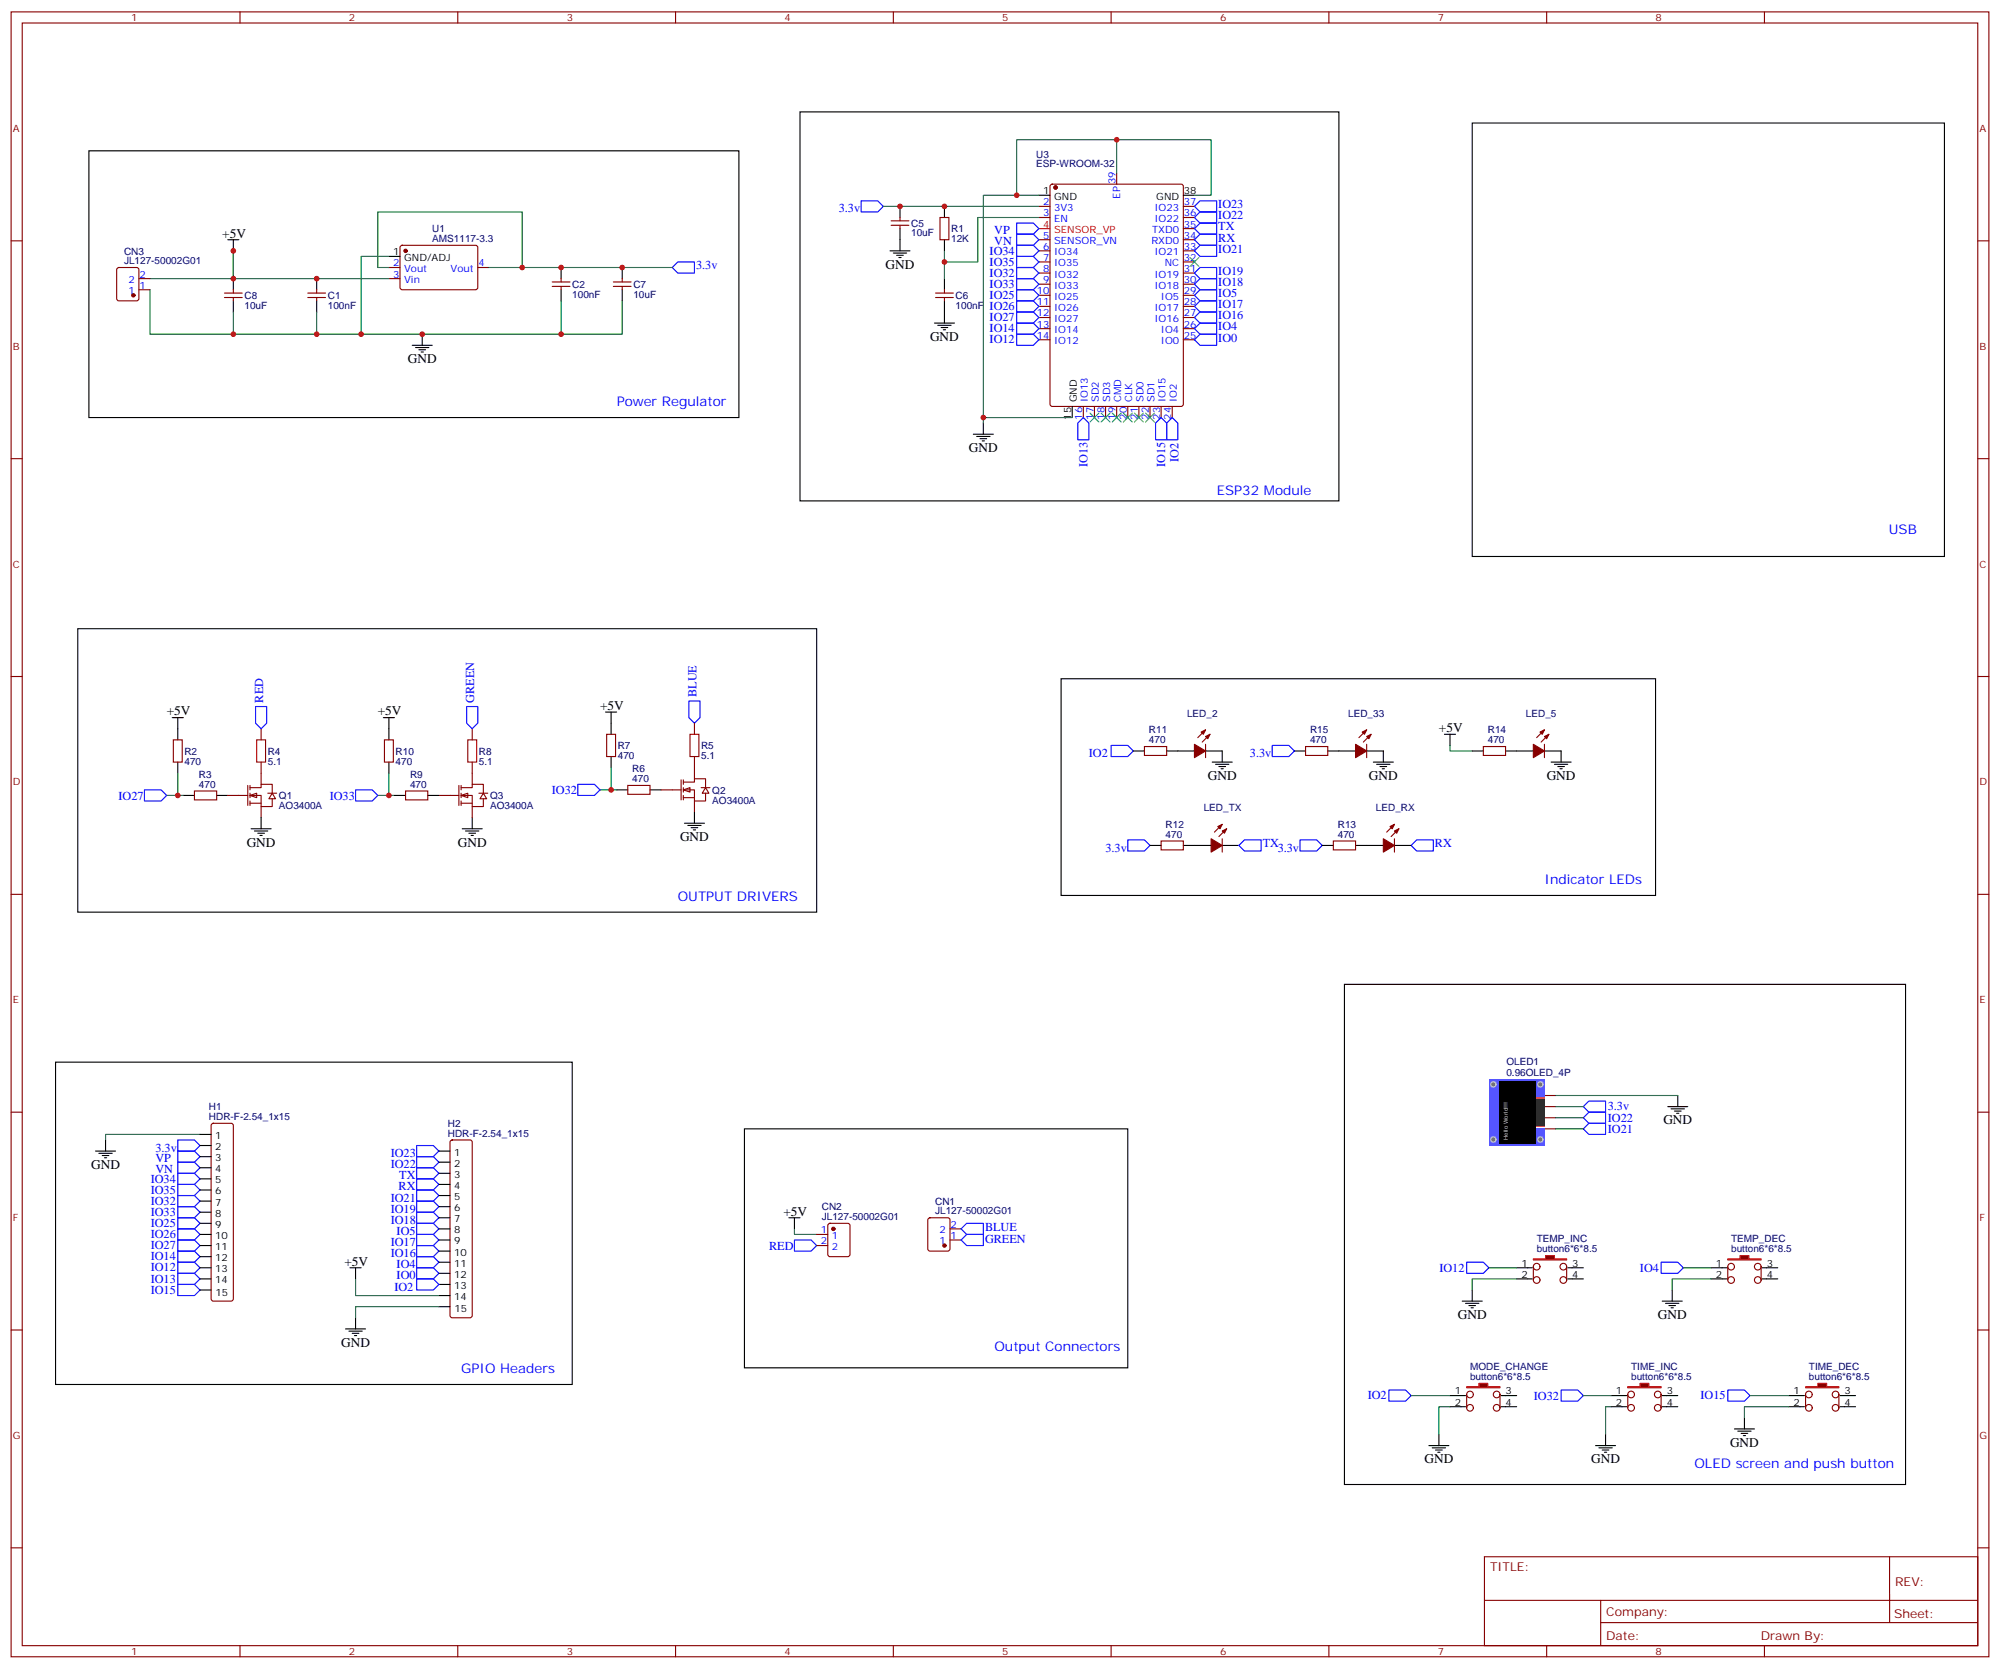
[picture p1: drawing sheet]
<svg xmlns="http://www.w3.org/2000/svg" width="635mm" height="529mm" viewBox="0 0 635 529" stroke-linecap="round" stroke-linejoin="round" font-family="sans-serif">
<g fill="none" stroke="#870000" stroke-width=".35">
<path d="M3.5 3.8h628v522.1h-628zM7.1 7.3h620.8v515.1h-620.8zM76.2 3.8v3.5M145.3 3.8v3.5M214.5 3.8v3.5M283.6 3.8v3.5M352.8 3.8v3.5M421.9 3.8v3.5M491.1 3.8v3.5M560.2 3.8v3.5M333.6 58.7l.5-.2h40.9l.7 .4v69.4l-.5 .7h-41.1l-.7-.5v-69.3zM354.5 54.9v3.6"/>
<path d="M3.5 76.4h3.6M127.2 78.1l.5-.2h23.6l.4 .7-.1 12.9-.6 .5-23.6-.1-.4-.6v-12.7zM282.9 70.1h5.7M282.9 71.5h5.7M285.8 69v1.1M285.8 71.5v1.1M298.4 69h2.9v7.1h-2.9zM329.8 65.5h3.6M329.8 69h3.6M329.8 76.1h3.6M329.8 79.6h3.6M375.7 65.5h3.5"/>
<path d="M375.7 69h3.5M375.7 76.1h3.5M375.7 79.6h3.5M375.7 72.6h3.5M627.9 76.4h3.6M97.7 94.4h5.7M97.7 93h5.7M100.5 92v1M100.5 94.4v1.1M123.5 84.9h3.5M123.5 88.4h3.5M151.7 84.9h3.5"/>
<path d="M175.3 90.9h5.7M175.3 89.5h5.7M178.2 88.4v1.1M178.2 90.9v1.1M297 94.4h5.7M297 93h5.7M299.9 92v1M299.9 94.4v1.1M329.8 83.1h3.6M329.8 86.7h3.6M329.8 90.2h3.6M329.8 93.7h3.6"/>
<path d="M329.8 97.3h3.6M375.7 83.1h3.5M375.7 86.7h3.5M375.7 90.2h3.5M375.7 93.7h3.5M375.7 97.3h3.5M329.8 100.8h3.6M329.8 104.3h3.6M329.8 107.8h3.6M375.7 100.8h3.5M375.7 104.3h3.5M375.7 107.8h3.5"/>
<path d="M344 129v3.5M347.5 129v3.5M351 129v3.5M354.5 129v3.5M358.1 129v3.5M361.6 129v3.5M365.1 129v3.5M368.7 129v3.5M372.2 129v3.5M3.5 145.6h3.6M627.9 145.6h3.6M3.5 214.7h3.6"/>
<path d="M627.9 214.7h3.6M55 234.8h2.9v7.1h-2.9zM82.9 231.3v3.5M61.7 251.1h7.1v2.8h-7.1zM82.9 241.9v3.5M3.5 283.9h3.6M627.9 283.9h3.6M3.5 353h3.6M627.9 353h3.6M3.5 422.2h3.6M627.9 422.2h3.6M3.5 491.3h3.6"/>
<path d="M471.3 494.1h156.6v28.3h-156.6zM599.9 494.2v20.8M627.9 491.3h3.6M471.3 508h156.5M508.2 515h119.6M508.2 508v14.1M76.2 522.4v3.5M145.3 522.4v3.5M214.5 522.4v3.5M283.6 522.4v3.5M352.8 522.4v3.5M421.9 522.4v3.5"/>
<path d="M491.1 522.4v3.5M560.2 522.4v3.5"/>
</g>
<g fill="#870000" stroke="#870000" stroke-width=".35">
<circle cx="128.8" cy="79.6" r=".53"/>
<circle cx="335.1" cy="59.5" r=".53"/>
</g>
<g fill="none" stroke="#000" stroke-width=".35">
<path d="M254 35.5h171.1v123.5h-171.1zM28.2 47.9h206.4v84.6h-206.4zM72.3 76.1h3.5M74.1 76.1v3.5M282.6 79.6h6.3M285.8 65.5v3.5M285.8 72.6v7M299.9 65.5v3.5M299.9 76.1v3.5M329.8 62h3.6M375.7 62h3.5M100.5 88.4v3.6"/>
<path d="M100.5 95.5v3.5M123.5 81.4h3.5M178.2 84.9v3.5M178.2 92v3.5M283.6 80.3h4.3M284.7 81h2.1M285.4 81.7h.7M299.9 88.4v3.6M299.9 95.5v7.1M130.9 109.6h6.3M131.9 110.3h4.3M133 111h2.1"/>
<path d="M133.7 111.7h.7M134.1 106.1v3.5M296.7 102.6h6.3M297.7 103.3h4.3M298.8 104h2.1M299.5 104.7h.7M309 137.8h6.4M310.1 138.5h4.2M311.1 139.2h2.2M311.9 139.9h.7M312.2 134.3v3.5M340.4 129v3.5"/>
<path d="M56.4 231.3v3.5M56.4 241.9v3.5M58.2 252.5h3.5M68.8 252.5h3.5"/>
</g>
<g fill="none" stroke="#00f" stroke-width=".35">
<path d="M273.4 63.7h5.3l1.8 1.8-1.8 1.8h-5.3zM322.8 70.8h5.3l1.7 1.8-1.7 1.7h-5.3zM322.8 74.3h5.3l1.7 1.8-1.7 1.8h-5.3zM322.8 77.9h5.3l1.7 1.7-1.7 1.8h-5.3zM379.2 65.5l1.8-1.8h5.3v3.6h-5.3zM379.2 69l1.8-1.7h5.3v3.5h-5.3zM379.2 72.6l1.8-1.8h5.3v3.5h-5.3zM381 74.3h5.3v3.6h-5.3l-1.8-1.8zM381 77.9h5.3v3.5h-5.3l-1.8-1.8zM213.4 84.9l1.8-1.8h5.3v3.6h-5.3zM322.8 81.4h5.3l1.7 1.7-1.7 1.8h-5.3zM322.8 84.9h5.3l1.7 1.8-1.7 1.7h-5.3z"/>
<path d="M322.8 88.4h5.3l1.7 1.8-1.7 1.8h-5.3zM322.8 92h5.3l1.7 1.7-1.7 1.8h-5.3zM322.8 95.5h5.3l1.7 1.8-1.7 1.7h-5.3zM322.8 99h5.3l1.7 1.8-1.7 1.8h-5.3zM379.2 93.7l1.8-1.7h5.3v3.5h-5.3zM379.2 97.3l1.8-1.8h5.3v3.5h-5.3zM381 84.9h5.3v3.5h-5.3l-1.8-1.7zM381 88.4h5.3v3.6h-5.3l-1.8-1.8zM322.8 102.6h5.3l1.7 1.7-1.7 1.8h-5.3zM322.8 106.1h5.3l1.7 1.7-1.7 1.8h-5.3zM379.2 100.8l1.8-1.8h5.3v3.6h-5.3zM379.2 104.3l1.8-1.7h5.3v3.5h-5.3z"/>
<path d="M379.2 107.8l1.8-1.7h5.3v3.5h-5.3zM344 132.5l1.7 1.8v5.3h-3.5v-5.3zM368.7 132.5l1.7 1.8v5.3h-3.5v-5.3zM372.2 132.5l1.7 1.8v5.3h-3.5v-5.3z"/>
</g>
<g fill="none" stroke="#008700" stroke-width=".35">
<path d="M280.5 65.5h49.3M299.9 79.6v8.8M322.8 62h-10.6v70.5M329.8 69h-19.4v14.1h-10.5M329.8 62h-7v-17.7h61.7v17.7h-5.3M47.6 88.4h26.5v-8.8v8.8h49.4M47.6 92v14.1h52.9M123.5 81.4h-8.8v24.7M123.5 84.9h-3.6v-17.6h45.9v17.6M155.2 84.9h58.2M178.2 95.5v10.6M197.6 95.5v10.6h-97.1v-7.1"/>
<path d="M340.4 132.5h-28.2v1.8"/>
</g>
<path d="M329.8 72.6h3.6" fill="none" stroke="#f00" stroke-width=".35"/>
<g fill="none" stroke="#3c3" stroke-width=".35">
<path d="M377.8 81.7l2.8 2.9M380.6 81.7l-2.8 2.9M346.1 131.1l2.8 2.8M348.9 131.1l-2.8 2.8M349.6 131.1l2.8 2.8M352.4 131.1l-2.8 2.8M353.1 131.1l2.9 2.8M356 131.1l-2.9 2.8M356.7 131.1l2.8 2.8M359.5 131.1l-2.8 2.8M360.2 131.1l2.8 2.8M363 131.1l-2.8 2.8"/>
<path d="M363.7 131.1l2.8 2.8M366.5 131.1l-2.8 2.8"/>
</g>
<path d="M81.5 234.8h2.8v7.1h-2.8z" fill="none" stroke="#a10000" stroke-width=".35"/>
<g fill="#fff" stroke="#870000" stroke-width=".35">
<path d="M79.4 252.5l2.1-.7v1.4z"/>
<path d="M86.4 251.8l1.1 1.7h-2.1z"/>
</g>
<path d="M72.3 252.5h6.4M78.7 249.3v6.4M79.4 250h3.5v-1h3.5v2.8M79.4 252.5h3.5v3.5h3.5v-2.5M79.4 255h3.5M79.4 249.3v1.4M79.4 251.8v1.4M79.4 254.2v1.5M82.9 245.4v3.6M82.9 256v3.5M85 251.8h2.8" fill="none" stroke="#870000" stroke-width=".35"/>
<g fill="none" stroke="#000" stroke-width=".35">
<path d="M54.7 227.8h3.5M56.4 227.8v3.5M121.7 227.8h3.5M123.5 227.8v3.5M82.9 259.5v3.6M149.9 259.5v3.6M79.7 263.1h6.4M80.8 263.8h4.2M81.8 264.5h2.2M82.5 265.2h.8M146.8 263.1h6.3M147.8 263.8h4.2"/>
<path d="M148.9 264.5h2.1M149.6 265.2h.7"/>
</g>
<path d="M81.1 224.3h3.6v5.3l-1.8 1.7-1.8-1.7z" fill="none" stroke="#00f" stroke-width=".35"/>
<path d="M52.9 252.5h3.5M56.4 245.4v7.1h1.8M119.9 252.5h3.6M123.5 245.4v7.1h1.7" fill="none" stroke="#008700" stroke-width=".35"/>
<g fill="#fff" stroke="#870000" stroke-width=".35">
<path d="M146.4 252.5l2.1-.7v1.4z"/>
<path d="M153.5 251.8l1 1.7h-2.1z"/>
</g>
<g fill="none" stroke="#870000" stroke-width=".35">
<path d="M37.3 85.1l.4-.2h5.7l.6 .4 .1 9.5-.5 .6-5.9 .1-.6-.5-.1-9.4zM44.1 92h3.5M44.1 88.4h3.5M122.1 234.8h2.8v7.1h-2.8zM149.9 231.3v3.5M192.6 233.1h2.8v7h-2.8zM220.5 229.6v3.5M382.8 231.7l-2.5 2.4M382.8 236.3v4.2M384.2 233.1l-2.5 2.4M433.9 231.7l-2.5 2.4M433.9 236.3v4.2"/>
<path d="M435.3 233.1l-2.4 2.4M490.4 231.7l-2.5 2.4M490.4 236.3v4.2M491.8 233.1l-2.5 2.4M128.8 251.1h7v2.8h-7zM139.3 252.5h6.4M145.7 249.3v6.4M146.4 250h3.5v-1h3.6v2.8M146.4 252.5h3.5v3.5h3.6v-2.5M146.4 255h3.5M146.4 249.3v1.4M146.4 251.8v1.4"/>
<path d="M146.4 254.2v1.5M149.9 241.9v7.1M149.9 256v3.5M152 251.8h2.9M199.3 249.3h7.1v2.8h-7.1zM220.5 240.1v3.6M388.1 261.7l-2.5 2.4M388.1 266.2v4.3M389.5 263.1l-2.5 2.4M442.7 261.7l-2.4 2.4M442.7 266.2v4.3M444.1 263.1l-2.4 2.4"/>
<path d="M67.3 356.8l.4-.2h5.7l.5 .2 .2 .5v55l-.3 .5-.4 .2h-5.7l-.5-.2-.2-.5v-55zM143.1 362.1l.5-.3h5.6l.5 .3 .2 .4v55.1l-.2 .5-.5 .2h-5.6l-.5-.2-.2-.5v-55.1zM259.3 391.8h3.5M259.3 395.4h3.5M263.1 388.5l.4-.2h5.7l.6 .4 .1 9.5-.5 .6-5.9 .1-.6-.5-.1-9.4zM294.8 386.7l.5-.2h5.6l.7 .5v9.4l-.4 .7h-5.9l-.7-.4v-9.5zM301.6 393.6h3.6M301.6 390.1h3.6"/>
</g>
<path d="M148.5 234.8h2.8v7.1h-2.8zM219.1 233.1h2.8v7h-2.8z" fill="none" stroke="#a10000" stroke-width=".35"/>
<g fill="none" stroke="#000" stroke-width=".35">
<path d="M24.7 199.6h234.6v89.9h-234.6zM336.9 215.4h188.7v68.8h-188.7zM123.5 231.3v3.5M194 229.6v3.5M373.9 238.4h5.3M382.8 238.4h5.3v3.5M425.1 238.4h5.3M433.9 238.4h5.3v3.5M458.6 233.1h3.5M460.4 233.1v3.5M481.5 238.4h5.3M490.4 238.4h5.3v3.5"/>
<path d="M123.5 241.9v3.5M125.2 252.5h3.6M135.8 252.5h3.5M194 240.1v3.6M195.8 250.7h3.5M206.4 250.7h3.5M384.9 241.9h6.3M385.9 242.6h4.3M387 243.3h2.1M387.7 244h.7M436 241.9h6.4M437.1 242.6h4.2"/>
<path d="M438.1 243.3h2.2M438.9 244h.7M492.5 241.9h6.3M493.5 242.6h4.3M494.6 243.3h2.1M495.3 244h.7M379.2 268.4h5.3M388.1 268.4h5.2M433.9 268.4h5.3M442.7 268.4h5.3M17.6 337.1h164.1v102.4h-164.1zM236.4 358.3h121.7v75.9h-121.7z"/>
<path d="M30.3 365.4h6.4M31.4 366.1h4.2M32.5 366.8h2.1M33.2 367.5h.7M33.5 361.8v3.6M63.5 360.1h3.5M63.5 363.6h3.5M63.5 367.1h3.5M63.5 370.7h3.5M63.5 374.2h3.5M63.5 377.7h3.5M139.3 365.4h3.6"/>
<path d="M139.3 368.9h3.6M139.3 372.4h3.6M139.3 376h3.6M139.3 379.5h3.6M63.5 381.2h3.5M63.5 384.8h3.5M63.5 388.3h3.5M63.5 391.8h3.5M63.5 395.4h3.5M63.5 398.9h3.5M139.3 383h3.6M139.3 386.5h3.6"/>
<path d="M139.3 390.1h3.6M139.3 393.6h3.6M139.3 397.1h3.6M250.5 386.5h3.5M252.2 386.5v3.6M63.5 402.4h3.5M63.5 405.9h3.5M63.5 409.5h3.5M111.1 402.4h3.6M112.9 402.4v3.5M112.9 418.3v3.5M139.3 400.6h3.6"/>
<path d="M139.3 404.2h3.6M139.3 407.7h3.6M139.3 411.2h3.6M139.3 414.8h3.6M109.7 421.8h6.4M110.8 422.5h4.2M111.8 423.2h2.1M112.5 423.9h.7"/>
</g>
<g fill="#870000" stroke="#870000" stroke-width=".35">
<path d="M379.2 236.3l3.6 2.1-3.6 2.1z"/>
<path d="M382.8 233.8l1.4-.7-.7 1.4z"/>
<path d="M381.4 232.4l1.4-.7-.7 1.4z"/>
<path d="M430.4 236.3l3.5 2.1-3.5 2.1z"/>
<path d="M433.9 233.8l1.4-.7-.7 1.4z"/>
<path d="M432.5 232.4l1.4-.7-.7 1.4z"/>
<path d="M486.8 236.3l3.6 2.1-3.6 2.1z"/>
<path d="M490.4 233.8l1.4-.7-.7 1.4z"/>
<path d="M488.9 232.4l1.5-.7-.7 1.4z"/>
<path d="M384.5 266.2l3.6 2.2-3.6 2.1z"/>
<path d="M388.1 263.8l1.4-.7-.7 1.4z"/>
<path d="M386.6 262.4l1.5-.7-.8 1.4z"/>
<path d="M439.2 266.2l3.5 2.2-3.5 2.1z"/>
<path d="M442.7 263.8l1.4-.7-.7 1.4z"/>
<path d="M441.3 262.4l1.4-.7-.7 1.4z"/>
<circle cx="299.9" cy="395.4" r=".53"/>
<circle cx="264.6" cy="390.1" r=".53"/>
<circle cx="42.3" cy="93.7" r=".53"/>
</g>
<g fill="none" stroke="#00f" stroke-width=".35">
<path d="M148.2 224.3h3.5v5.3l-1.8 1.7-1.7-1.7zM218.7 222.5h3.5v5.3l-1.7 1.8-1.8-1.8zM352.8 236.6h5.3l1.7 1.8-1.7 1.7h-5.3zM403.9 236.6h5.3l1.8 1.8-1.8 1.7h-5.3zM393.3 268.4l1.8-1.8h5.3v3.5h-5.3zM448 268.4l1.8-1.8h5.3v3.5h-5.3zM56.4 365.4h5.3l1.8 1.7-1.8 1.8h-5.3zM56.4 368.9h5.3l1.8 1.8-1.8 1.7h-5.3zM56.4 372.4h5.3l1.8 1.8-1.8 1.8h-5.3zM56.4 376h5.3l1.8 1.7-1.8 1.8h-5.3zM56.4 379.5h5.3l1.8 1.7-1.8 1.8h-5.3zM56.4 361.8h5.3l1.8 1.8-1.8 1.8h-5.3z"/>
<path d="M132.3 377.7h5.3l1.7 1.8-1.7 1.7h-5.3zM132.3 374.2h5.3l1.7 1.8-1.7 1.7h-5.3zM132.3 367.1h5.3l1.7 1.8-1.7 1.8h-5.3zM132.3 370.7h5.3l1.7 1.7-1.7 1.8h-5.3zM132.3 363.6h5.3l1.7 1.8-1.7 1.7h-5.3zM56.4 383h5.3l1.8 1.8-1.8 1.7h-5.3zM56.4 386.5h5.3l1.8 1.8-1.8 1.8h-5.3zM56.4 390.1h5.3l1.8 1.7-1.8 1.8h-5.3zM56.4 393.6h5.3l1.8 1.8-1.8 1.7h-5.3zM56.4 397.1h5.3l1.8 1.8-1.8 1.7h-5.3zM132.3 395.4h5.3l1.7 1.7-1.7 1.8h-5.3zM132.3 391.8h5.3l1.7 1.8-1.7 1.8h-5.3z"/>
<path d="M132.3 388.3h5.3l1.7 1.8-1.7 1.7h-5.3zM132.3 384.8h5.3l1.7 1.7-1.7 1.8h-5.3zM132.3 381.2h5.3l1.7 1.8-1.7 1.8h-5.3zM132.3 398.9h5.3l1.7 1.7-1.7 1.8h-5.3zM252.2 393.6h5.3l1.8 1.8-1.8 1.7h-5.3zM305.2 393.6l1.7-1.8h5.3v3.6h-5.3zM305.2 390.1l1.7-1.8h5.3v3.5h-5.3zM56.4 400.6h5.3l1.8 1.8-1.8 1.8h-5.3zM56.4 404.2h5.3l1.8 1.7-1.8 1.8h-5.3zM56.4 407.7h5.3l1.8 1.8-1.8 1.7h-5.3zM132.3 402.4h5.3l1.7 1.8-1.7 1.7h-5.3zM132.3 405.9h5.3l1.7 1.8-1.7 1.8h-5.3z"/>
</g>
<path d="M354.5 44.3v10.6M460.4 236.6v1.8h7M63.5 360.1h-30v1.7M252.2 390.1v1.7h7.1M112.9 405.9v5.3h26.4M139.3 414.8h-26.4v3.5" fill="none" stroke="#008700" stroke-width=".35"/>
<g fill="#fff" stroke="#870000" stroke-width=".35">
<path d="M217 250.7l2.1-.7v1.4z"/>
<path d="M224 250l1.1 1.8h-2.1z"/>
</g>
<g fill="none" stroke="#870000" stroke-width=".35">
<path d="M71.3 93h5.6M71.3 94.4h5.6M74.1 92v1M74.1 94.4v1.1M194.7 89.5h5.7M194.7 90.9h5.7M197.6 88.4v1.1M197.6 90.9v1.1M363.4 237h7v2.8h-7zM414.5 237h7.1v2.8h-7.1zM471 237h7v2.8h-7zM209.9 250.7h6.4"/>
<path d="M216.3 247.5v6.4M217 248.2h3.5v-1h3.5v2.8M217 250.7h3.5v3.5h3.5v-2.4M217 253.2h3.5M217 247.5v1.5M217 250v1.4M217 252.5v1.4M220.5 243.7v3.5M220.5 254.2v3.6M222.6 250h2.8M368.7 266.9h7v2.9h-7zM423.3 266.9h7.1v2.9h-7.1z"/>
<path d="M490.4 347.7h3.5M490.4 351.3h3.5M490.4 354.8h3.5M490.4 358.3h3.5"/>
</g>
<g fill="none" stroke="#000" stroke-width=".35">
<path d="M74.1 88.4v3.6M74.1 95.5v3.5M197.6 84.9v3.5M197.6 92v3.5M192.3 226h3.5M194 226v3.6M359.8 238.4h3.6M370.4 238.4h3.5M411 238.4h3.5M421.6 238.4h3.5M467.4 238.4h3.6M478 238.4h3.5"/>
<path d="M220.5 257.8v3.5M217.3 261.3h6.4M218.4 262h4.2M219.4 262.7h2.1M220.1 263.4h.7M365.1 268.4h3.6M375.7 268.4h3.5M419.8 268.4h3.5M430.4 268.4h3.5M426.9 312.5h178.1v158.7h-178.1z"/>
</g>
<path d="M74.1 99v7.1M190.5 250.7h3.5M194 243.7v7h1.8" fill="none" stroke="#008700" stroke-width=".35"/>
<path d="M45.9 250.7h5.3l1.7 1.8-1.7 1.7h-5.3zM112.9 250.7h5.3l1.7 1.8-1.7 1.7h-5.3zM183.4 249h5.3l1.8 1.7-1.8 1.8h-5.3zM358.1 266.6h5.3l1.7 1.8-1.7 1.7h-5.3zM412.7 266.6h5.3l1.8 1.8-1.8 1.7h-5.3z" fill="none" stroke="#00f" stroke-width=".35"/>
<path d="M472.7 342.4h17.7v21.2h-17.7z" fill="#39f"/>
<g fill="#666" stroke="#ccc" stroke-width=".35">
<circle cx="489.1" cy="361.7" r=".81"/>
<circle cx="489.1" cy="344.2" r=".81"/>
<circle cx="474.1" cy="361.7" r=".81"/>
<circle cx="474.1" cy="344.2" r=".81"/>
</g>
<path d="M487.5 348.3h2.9v9.5h-2.9z" fill="#fff"/>
<g fill="#fc0">
<path d="M487.5 357.3h2.9v.4h-2.9z"/>
<path d="M487.5 348.3h2.9v.5h-2.9z"/>
</g>
<path d="M487.5 348.9h2.9v8.3h-2.9z" fill="#333"/>
<path d="M475.9 343.1h11.7v19.8h-11.7z" fill="#000"/>
<path d="M529.5 351.3h6.4M530.6 352h4.2M531.6 352.7h2.2M532.3 353.4h.7M532.7 347.7v3.6M460.4 443h3.5M460.4 446.5h3.5" fill="none" stroke="#000" stroke-width=".35"/>
<path d="M493.9 358.3h8.8M493.9 347.7h38.8M493.9 351.3h8.8M493.9 354.8h8.8" fill="none" stroke="#008700" stroke-width=".35"/>
<path d="M502.7 351.3l1.8-1.8h5.3v3.5h-5.3zM502.7 354.8l1.8-1.8h5.3v3.6h-5.3zM504.5 356.6h5.3v3.5h-5.3l-1.8-1.8z" fill="none" stroke="#00f" stroke-width=".35"/>
<path d="M465.7 440.2h3.8v-1.1h2.9v1.1h3.8v.3h-10.5z" fill="#870000" stroke="#f00" stroke-width=".35"/>
<g fill="none" stroke="#870000" stroke-width=".35">
<path d="M465.7 442.6v4.3M476.2 442.6v4.3"/>
<circle cx="466.7" cy="446.9" r="1.06"/>
<circle cx="466.7" cy="442.6" r="1.06"/>
<circle cx="475.2" cy="446.9" r="1.06"/>
<circle cx="475.2" cy="442.6" r="1.06"/>
</g>
<path d="M463.9 443h1.4M463.9 446.5h1.4M476.6 443h4.9M476.6 446.5h4.9M511.5 443h3.6M511.5 446.5h3.6" fill="none" stroke="#000" stroke-width=".35"/>
<path d="M516.8 440.2h3.9v-1.1h2.8v1.1h3.9v.3h-10.6z" fill="#870000" stroke="#f00" stroke-width=".35"/>
<g fill="none" stroke="#870000" stroke-width=".35">
<path d="M516.8 442.6v4.3M527.4 442.6v4.3"/>
<circle cx="517.9" cy="446.9" r="1.06"/>
<circle cx="517.9" cy="442.6" r="1.06"/>
<circle cx="526.3" cy="442.6" r="1.06"/>
<circle cx="526.3" cy="446.9" r="1.06"/>
</g>
<path d="M543.3 402.4h3.5M543.3 405.9h3.5M515.1 443h1.4M515.1 446.5h1.4M527.8 443h4.9M527.8 446.5h4.9" fill="none" stroke="#000" stroke-width=".35"/>
<path d="M548.6 399.6h3.8v-1.1h2.9v1.1h3.9v.3h-10.6z" fill="#870000" stroke="#f00" stroke-width=".35"/>
<g fill="none" stroke="#870000" stroke-width=".35">
<path d="M548.6 402.1v4.2M559.2 402.1v4.2"/>
<circle cx="549.6" cy="402.1" r="1.06"/>
<circle cx="549.6" cy="406.3" r="1.06"/>
<circle cx="558.1" cy="406.3" r="1.06"/>
<circle cx="558.1" cy="402.1" r="1.06"/>
</g>
<path d="M481.5 402.4h3.6M481.5 405.9h3.6M546.8 402.4h1.4M546.8 405.9h1.4M559.5 402.4h4.9M559.5 405.9h4.9" fill="none" stroke="#000" stroke-width=".35"/>
<path d="M486.8 399.6h3.9v-1.1h2.8v1.1h3.9v.3h-10.6z" fill="#870000" stroke="#f00" stroke-width=".35"/>
<g fill="none" stroke="#870000" stroke-width=".35">
<path d="M486.8 402.1v4.2M497.4 402.1v4.2"/>
<circle cx="487.9" cy="402.1" r="1.06"/>
<circle cx="487.9" cy="406.3" r="1.06"/>
<circle cx="496.4" cy="402.1" r="1.06"/>
<circle cx="496.4" cy="406.3" r="1.06"/>
</g>
<path d="M485.1 402.4h1.4M485.1 405.9h1.4M497.8 402.4h4.9M497.8 405.9h4.9M568 443h3.5M568 446.5h3.5" fill="none" stroke="#000" stroke-width=".35"/>
<path d="M573.3 440.2h3.8v-1.1h2.9v1.1h3.8v.3h-10.5z" fill="#870000" stroke="#f00" stroke-width=".35"/>
<g fill="none" stroke="#870000" stroke-width=".35">
<path d="M573.3 442.6v4.3M583.8 442.6v4.3"/>
<circle cx="574.3" cy="442.6" r="1.06"/>
<circle cx="574.3" cy="446.9" r="1.06"/>
<circle cx="582.8" cy="442.6" r="1.06"/>
<circle cx="582.8" cy="446.9" r="1.06"/>
</g>
<g fill="none" stroke="#000" stroke-width=".35">
<path d="M467.4 39.1h150v137.5h-150zM464.3 413h6.3M465.3 413.7h4.2M466.4 414.4h2.1M467.1 415.1h.7M467.4 409.5v3.5M527.8 413h6.3M528.8 413.7h4.2M529.9 414.4h2.1M530.6 415.1h.7M530.9 409.5v3.5M453.7 458.9h6.3"/>
<path d="M454.7 459.6h4.3M456.8 455.3v3.6M506.6 458.9h6.3M507.6 459.6h4.3M509.8 455.3v3.6M550.7 453.6h6.3M551.7 454.3h4.3M552.8 455h2.1M553.5 455.7h.7M553.9 450v3.6M571.5 443h1.4M571.5 446.5h1.4"/>
<path d="M584.2 443h4.9M584.2 446.5h4.9M455.8 460.3h2.1M456.5 461h.7M508.7 460.3h2.1M509.4 461h.7"/>
</g>
<path d="M465.7 400.6h5.3l1.7 1.8-1.7 1.8h-5.3zM527.4 400.6h5.3l1.8 1.8-1.8 1.8h-5.3zM441 441.2h5.3l1.7 1.8-1.7 1.7h-5.3zM495.7 441.2h5.2l1.8 1.8-1.8 1.7h-5.2zM548.6 441.2h5.3l1.7 1.8-1.7 1.7h-5.3z" fill="none" stroke="#00f" stroke-width=".35"/>
<path d="M472.7 402.4h8.8M481.5 405.9h-14.1v3.6M534.5 402.4h8.8M543.3 405.9h-12.4v3.6M448 443h12.4M460.4 446.5h-3.6v8.8M502.7 443h8.8M511.5 446.5h-1.7v8.8M555.6 443h12.4M568 446.5h-14.1v3.5" fill="none" stroke="#008700" stroke-width=".35"/>
<g fill="#c00">
<circle cx="74.1" cy="106.1" r=".88"/>
<circle cx="100.5" cy="106.1" r=".88"/>
<circle cx="197.6" cy="84.9" r=".88"/>
<circle cx="354.5" cy="44.3" r=".88"/>
<circle cx="123.5" cy="252.5" r=".88"/>
<circle cx="56.4" cy="252.5" r=".88"/>
<circle cx="322.8" cy="62" r=".88"/>
<circle cx="312.2" cy="132.5" r=".88"/>
<circle cx="285.8" cy="65.5" r=".88"/>
<circle cx="114.7" cy="106.1" r=".88"/>
<circle cx="134.1" cy="106.1" r=".88"/>
<circle cx="100.5" cy="88.4" r=".88"/>
<circle cx="178.2" cy="106.1" r=".88"/>
<circle cx="178.2" cy="84.9" r=".88"/>
<circle cx="74.1" cy="88.4" r=".88"/>
<circle cx="74.1" cy="79.6" r=".88"/>
<circle cx="165.8" cy="84.9" r=".88"/>
<circle cx="299.9" cy="65.5" r=".88"/>
<circle cx="299.9" cy="83.1" r=".88"/>
<circle cx="194" cy="250.7" r=".88"/>
</g>
<g font-size="4.2">
<text x="70.6" y="75.4">+5V</text>
<text x="281.2" y="85.3">GND</text>
<text x="295.3" y="108.2">GND</text>
<text x="129.5" y="115.3">GND</text>
<text x="307.6" y="143.5">GND</text>
<text x="52.9" y="227.1">+5V</text>
<text x="119.9" y="227.1">+5V</text>
<text x="190.5" y="225.3">+5V</text>
<text x="456.8" y="232.4">+5V</text>
<text x="383.5" y="247.5">GND</text>
<text x="434.6" y="247.5">GND</text>
<text x="491.1" y="247.5">GND</text>
<text x="78.3" y="268.7">GND</text>
<text x="145.3" y="268.7">GND</text>
<text x="215.9" y="266.9">GND</text>
<text x="528.1" y="356.9">GND</text>
<text x="28.9" y="371">GND</text>
<text x="248.7" y="385.8">+5V</text>
<text x="109.4" y="401.7">+5V</text>
<text x="462.8" y="418.6">GND</text>
<text x="526.3" y="418.6">GND</text>
<text x="108.3" y="427.5">GND</text>
<text x="549.3" y="459.2">GND</text>
<text x="452.3" y="464.5">GND</text>
<text x="505.2" y="464.5">GND</text>
</g>
<g font-size="4.2" fill="#00f">
<text x="195.8" y="129">Power Regulator</text>
<text x="386.3" y="157.2">ESP32 Module</text>
<text x="599.7" y="169.6">USB</text>
<text x="490.4" y="280.7">Indicator LEDs</text>
<text x="215.2" y="286">OUTPUT DRIVERS</text>
<text x="315.7" y="428.9">Output Connectors</text>
<text x="146.4" y="435.9">GPIO Headers</text>
<text x="538" y="465.9">OLED screen and push button</text>
</g>
<g font-size="3.9" fill="#00f">
<text x="266.3" y="67.3">3.3v</text>
<text x="386.8" y="66.1">IO23</text>
<text x="386.8" y="69.6">IO22</text>
<text x="315.7" y="74.3">VP</text>
<text x="315.7" y="77.9">VN</text>
<text x="386.8" y="73.1">TX</text>
<text x="386.8" y="76.7">RX</text>
<text x="314.2" y="80.8">IO34</text>
<text x="386.8" y="80.2">IO21</text>
<text x="221" y="85.5">3.3v</text>
<text x="314.2" y="84.3">IO35</text>
<text x="314.2" y="87.9">IO32</text>
<text x="386.8" y="87.3">IO19</text>
<text x="314.2" y="91.4">IO33</text>
<text x="314.2" y="94.9">IO25</text>
<text x="386.8" y="90.8">IO18</text>
<text x="386.8" y="94.3">IO5</text>
<text x="314.2" y="98.4">IO26</text>
<text x="314.2" y="102">IO27</text>
<text x="386.8" y="97.8">IO17</text>
<text x="386.8" y="101.4">IO16</text>
<text x="314.2" y="105.5">IO14</text>
<text x="386.8" y="104.9">IO4</text>
<text x="314.2" y="109">IO12</text>
<text x="386.8" y="108.4">IO0</text>
<text x="345.2" y="148.2" transform="rotate(-90 345.2 148.2)">IO13</text>
<text x="369.9" y="148.2" transform="rotate(-90 369.9 148.2)">IO15</text>
<text x="374.1" y="146.7" transform="rotate(-90 374.1 146.7)">IO2</text>
<text x="221.1" y="221.3" transform="rotate(-90 221.1 221.3)">BLUE</text>
<text x="83.5" y="223" transform="rotate(-90 83.5 223)">RED</text>
<text x="150.6" y="223" transform="rotate(-90 150.6 223)">GREEN</text>
<text x="345.7" y="240.3">IO2</text>
<text x="396.8" y="240.3">3.3v</text>
<text x="37.6" y="253.8">IO27</text>
<text x="104.7" y="253.8">IO33</text>
<text x="175.2" y="252">IO32</text>
<text x="400.9" y="268.9">TX</text>
<text x="455.6" y="268.9">RX</text>
<text x="351" y="270.3">3.3v</text>
<text x="405.7" y="270.3">3.3v</text>
<text x="510.5" y="352.5">3.3v</text>
<text x="510.5" y="356">IO22</text>
<text x="510.5" y="359.5">IO21</text>
<text x="49.4" y="365.6">3.3v</text>
<text x="49.3" y="368.9">VP</text>
<text x="124" y="370.8">IO22</text>
<text x="124" y="367.3">IO23</text>
<text x="47.9" y="375.4">IO34</text>
<text x="49.3" y="372.4">VN</text>
<text x="126.6" y="377.9">RX</text>
<text x="126.8" y="374.3">TX</text>
<text x="47.9" y="378.9">IO35</text>
<text x="47.9" y="382.4">IO32</text>
<text x="124" y="381.4">IO21</text>
<text x="47.9" y="385.9">IO33</text>
<text x="47.9" y="389.5">IO25</text>
<text x="124" y="388.4">IO18</text>
<text x="124" y="384.9">IO19</text>
<text x="47.9" y="393">IO26</text>
<text x="124" y="395.5">IO17</text>
<text x="125.9" y="392">IO5</text>
<text x="312.7" y="394.4">GREEN</text>
<text x="312.7" y="390.9">BLUE</text>
<text x="47.9" y="396.5">IO27</text>
<text x="47.9" y="400.1">IO14</text>
<text x="124" y="399">IO16</text>
<text x="244.2" y="396.9">RED</text>
<text x="47.9" y="403.6">IO12</text>
<text x="47.9" y="407.2">IO13</text>
<text x="125.9" y="402.6">IO4</text>
<text x="125.9" y="406.1">IO0</text>
<text x="457" y="403.7">IO12</text>
<text x="520.7" y="403.6">IO4</text>
<text x="47.9" y="410.7">IO15</text>
<text x="125.2" y="409.7">IO2</text>
<text x="434.3" y="444.2">IO2</text>
<text x="487" y="444.3">IO32</text>
<text x="539.9" y="444.2">IO15</text>
</g>
<g font-size="3.9" fill="#800">
<text x="473.1" y="498.7">TITLE:</text>
<text x="601.7" y="503.4">REV:</text>
<text x="510" y="512.9">Company:</text>
<text x="601.4" y="513.5">Sheet:</text>
<text x="510" y="520.6">Date:</text>
<text x="559" y="520.7">Drawn By:</text>
</g>
<g font-size="3.2" fill="#800">
<text x="41.6" y="6.8">1</text>
<text x="110.8" y="6.8">2</text>
<text x="179.9" y="6.8">3</text>
<text x="249.1" y="6.8">4</text>
<text x="318.2" y="6.8">5</text>
<text x="387.3" y="6.8">6</text>
<text x="456.5" y="6.8">7</text>
<text x="525.6" y="6.8">8</text>
<text x="4.1" y="41.9">A</text>
<text x="628.5" y="41.9">A</text>
<text x="4.1" y="111">B</text>
<text x="628.5" y="111">B</text>
<text x="4.1" y="180.2">C</text>
<text x="628.5" y="180.2">C</text>
<text x="4.1" y="249.3">D</text>
<text x="628.5" y="249.3">D</text>
<text x="4.1" y="318.5">E</text>
<text x="628.5" y="318.5">E</text>
<text x="4.1" y="387.6">F</text>
<text x="628.5" y="387.6">F</text>
<text x="4.1" y="456.7">G</text>
<text x="628.5" y="456.7">G</text>
<text x="41.6" y="525.4">1</text>
<text x="110.8" y="525.4">2</text>
<text x="179.9" y="525.4">3</text>
<text x="249.1" y="525.4">4</text>
<text x="318.2" y="525.4">5</text>
<text x="387.3" y="525.4">6</text>
<text x="456.5" y="525.4">7</text>
<text x="525.6" y="525.4">8</text>
</g>
<g font-size="3.2" fill="#000080">
<text x="329" y="53.2">ESP-WROOM-32</text>
<text x="329" y="50.1">U3</text>
<text x="289.3" y="72">C5</text>
<text x="137.2" y="76.7">AMS1117-3.3</text>
<text x="137.2" y="73.7">U1</text>
<text x="289.3" y="75">10uF</text>
<text x="302" y="76.8">12K</text>
<text x="302" y="73.7">R1</text>
<text x="39.4" y="83.9">JL127-50002G01</text>
<text x="39.4" y="80.8">CN3</text>
<text x="77.6" y="94.9">C8</text>
<text x="104.1" y="94.9">C1</text>
<text x="181.7" y="94.4">100nF</text>
<text x="181.7" y="91.4">C2</text>
<text x="201.1" y="94.4">10uF</text>
<text x="201.1" y="91.4">C7</text>
<text x="303.4" y="94.9">C6</text>
<text x="77.6" y="98">10uF</text>
<text x="104.1" y="98">100nF</text>
<text x="303.4" y="98">100nF</text>
<text x="376.9" y="227.4">LED_2</text>
<text x="428" y="227.4">LED_33</text>
<text x="484.5" y="227.4">LED_5</text>
<text x="364.8" y="232.7">R11</text>
<text x="415.9" y="232.7">R15</text>
<text x="472.4" y="232.7">R14</text>
<text x="58.6" y="239.6">R2</text>
<text x="85" y="239.6">R4</text>
<text x="125.6" y="239.6">R10</text>
<text x="152" y="239.6">R8</text>
<text x="196.1" y="237.8">R7</text>
<text x="222.6" y="237.8">R5</text>
<text x="364.8" y="235.9">470</text>
<text x="415.9" y="235.9">470</text>
<text x="472.4" y="235.9">470</text>
<text x="58.6" y="242.7">470</text>
<text x="85" y="242.7">5.1</text>
<text x="125.6" y="242.7">470</text>
<text x="152" y="242.7">5.1</text>
<text x="196.1" y="241">470</text>
<text x="200.7" y="245.1">R6</text>
<text x="222.6" y="241">5.1</text>
<text x="63.2" y="250">470</text>
<text x="63.2" y="246.8">R3</text>
<text x="130.2" y="250">470</text>
<text x="130.2" y="246.8">R9</text>
<text x="200.7" y="248.2">470</text>
<text x="226.1" y="251.9">Q2</text>
<text x="88.5" y="256.8">AO3400A</text>
<text x="88.5" y="253.7">Q1</text>
<text x="155.6" y="256.8">AO3400A</text>
<text x="155.6" y="253.7">Q3</text>
<text x="226.1" y="255.1">AO3400A</text>
<text x="382.2" y="257.4">LED_TX</text>
<text x="436.9" y="257.4">LED_RX</text>
<text x="370.1" y="262.7">R12</text>
<text x="424.8" y="262.7">R13</text>
<text x="370.1" y="265.9">470</text>
<text x="424.8" y="265.9">470</text>
<text x="478.3" y="341.4">0.96OLED_4P</text>
<text x="478.3" y="338.1">OLED1</text>
<text x="66.3" y="352.4">H1</text>
<text x="66.3" y="355.5">HDR-F-2.54_1x15</text>
<text x="142.2" y="357.7">H2</text>
<text x="142.2" y="360.8">HDR-F-2.54_1x15</text>
<text x="296.9" y="382.4">CN1</text>
<text x="260.9" y="387.2">JL127-50002G01</text>
<text x="260.9" y="384.2">CN2</text>
<text x="296.9" y="385.5">JL127-50002G01</text>
<text x="487.9" y="394.3">TEMP_INC</text>
<text x="549.7" y="394.3">TEMP_DEC</text>
<text x="487.9" y="397.5">button6*6*8.5</text>
<text x="549.7" y="397.5">button6*6*8.5</text>
<text x="466.7" y="434.9">MODE_CHANGE</text>
<text x="517.9" y="434.9">TIME_INC</text>
<text x="574.3" y="434.9">TIME_DEC</text>
<text x="466.7" y="438">button6*6*8.5</text>
<text x="517.9" y="438">button6*6*8.5</text>
<text x="574.3" y="438">button6*6*8.5</text>
</g>
<g font-size="3.2" fill="#00f">
<text x="354.2" y="58.5" transform="rotate(-90 354.2 58.5)">39</text>
<text x="331.2" y="65.2">2</text>
<text x="355.6" y="63.1" transform="rotate(-90 355.6 63.1)">EP</text>
<text x="375.9" y="65.2">37</text>
<text x="331.2" y="68.7">3</text>
<text x="334.7" y="66.9">3V3</text>
<text x="334.7" y="70.4">EN</text>
<text x="366.5" y="70.4">IO22</text>
<text x="366.5" y="66.9">IO23</text>
<text x="375.9" y="68.7">36</text>
<text x="331.2" y="75.7">5</text>
<text x="334.7" y="77.5">SENSOR_VN</text>
<text x="365.6" y="77.5">RXD0</text>
<text x="365.8" y="74">TXD0</text>
<text x="375.9" y="75.7">34</text>
<text x="375.9" y="72.2">35</text>
<text x="331.2" y="79.3">6</text>
<text x="331.2" y="82.8">7</text>
<text x="334.7" y="81">IO34</text>
<text x="366.5" y="81">IO21</text>
<text x="375.9" y="82.8">32</text>
<text x="375.9" y="79.3">33</text>
<text x="40.8" y="89.9">2</text>
<text x="44.3" y="88.1">2</text>
<text x="124.8" y="84.6">2</text>
<text x="124.8" y="88.1">3</text>
<text x="128.3" y="86.3">Vout</text>
<text x="128.3" y="89.9">Vin</text>
<text x="143" y="86.3">Vout</text>
<text x="151.9" y="84.6">4</text>
<text x="331.2" y="86.3">8</text>
<text x="331.2" y="89.9">9</text>
<text x="334.7" y="84.6">IO35</text>
<text x="334.7" y="88.1">IO32</text>
<text x="366.5" y="88.1">IO19</text>
<text x="369.8" y="84.6">NC</text>
<text x="375.9" y="89.9">30</text>
<text x="375.9" y="86.3">31</text>
<text x="40.8" y="93.4">1</text>
<text x="44.3" y="91.6">1</text>
<text x="329.2" y="93.4">10</text>
<text x="334.7" y="91.6">IO33</text>
<text x="334.7" y="95.1">IO25</text>
<text x="366.5" y="91.6">IO18</text>
<text x="368.6" y="95.1">IO5</text>
<text x="375.9" y="93.4">29</text>
<text x="329.2" y="96.9">11</text>
<text x="329.2" y="100.4">12</text>
<text x="334.7" y="98.7">IO26</text>
<text x="366.5" y="98.7">IO17</text>
<text x="375.9" y="100.4">27</text>
<text x="375.9" y="96.9">28</text>
<text x="329.2" y="104">13</text>
<text x="329.2" y="107.5">14</text>
<text x="334.7" y="102.2">IO27</text>
<text x="334.7" y="105.7">IO14</text>
<text x="366.5" y="102.2">IO16</text>
<text x="368.6" y="105.7">IO4</text>
<text x="375.9" y="107.5">25</text>
<text x="375.9" y="104">26</text>
<text x="334.7" y="109.3">IO12</text>
<text x="368.6" y="109.3">IO0</text>
<text x="345.4" y="127.7" transform="rotate(-90 345.4 127.7)">IO13</text>
<text x="348.9" y="127.7" transform="rotate(-90 348.9 127.7)">SD2</text>
<text x="352.4" y="127.7" transform="rotate(-90 352.4 127.7)">SD3</text>
<text x="356" y="127.7" transform="rotate(-90 356 127.7)">CMD</text>
<text x="359.5" y="127.7" transform="rotate(-90 359.5 127.7)">CLK</text>
<text x="363" y="127.7" transform="rotate(-90 363 127.7)">SD0</text>
<text x="366.5" y="127.7" transform="rotate(-90 366.5 127.7)">SD1</text>
<text x="370.1" y="127.7" transform="rotate(-90 370.1 127.7)">IO15</text>
<text x="373.6" y="127.7" transform="rotate(-90 373.6 127.7)">IO2</text>
<text x="343.6" y="133.2" transform="rotate(-90 343.6 133.2)">16</text>
<text x="347.1" y="133.2" transform="rotate(-90 347.1 133.2)">17</text>
<text x="350.7" y="133.2" transform="rotate(-90 350.7 133.2)">18</text>
<text x="354.2" y="133.2" transform="rotate(-90 354.2 133.2)">19</text>
<text x="357.7" y="133.2" transform="rotate(-90 357.7 133.2)">20</text>
<text x="361.2" y="133.2" transform="rotate(-90 361.2 133.2)">21</text>
<text x="364.8" y="133.2" transform="rotate(-90 364.8 133.2)">22</text>
<text x="368.3" y="133.2" transform="rotate(-90 368.3 133.2)">23</text>
<text x="371.8" y="133.2" transform="rotate(-90 371.8 133.2)">24</text>
<text x="301.8" y="389.7">2</text>
<text x="260.6" y="391.5">1</text>
<text x="260.6" y="395">2</text>
<text x="264.1" y="393.2">1</text>
<text x="298.3" y="395">1</text>
<text x="298.3" y="391.5">2</text>
<text x="301.8" y="393.2">1</text>
<text x="264.1" y="396.8">2</text>
</g>
<g font-size="3.2">
<text x="331.2" y="61.6">1</text>
<text x="334.7" y="63.4">GND</text>
<text x="367.1" y="63.4">GND</text>
<text x="375.9" y="61.6">38</text>
<text x="124.8" y="81">1</text>
<text x="128.3" y="82.8">GND/ADJ</text>
<text x="341.8" y="127.7" transform="rotate(-90 341.8 127.7)">GND</text>
<text x="340.1" y="133.2" transform="rotate(-90 340.1 133.2)">15</text>
<text x="68.3" y="361.5">1</text>
<text x="68.3" y="365">2</text>
<text x="68.3" y="368.5">3</text>
<text x="144.2" y="366.8">1</text>
<text x="144.2" y="370.3">2</text>
<text x="68.3" y="372.1">4</text>
<text x="68.3" y="375.6">5</text>
<text x="144.2" y="373.8">3</text>
<text x="144.2" y="377.4">4</text>
<text x="68.3" y="379.1">6</text>
<text x="68.3" y="382.7">7</text>
<text x="144.2" y="380.9">5</text>
<text x="68.3" y="386.2">8</text>
<text x="68.3" y="389.7">9</text>
<text x="144.2" y="384.4">6</text>
<text x="144.2" y="387.9">7</text>
<text x="68.3" y="393.2">10</text>
<text x="144.2" y="391.5">8</text>
<text x="144.2" y="395">9</text>
<text x="68.3" y="396.8">11</text>
<text x="68.3" y="400.3">12</text>
<text x="144.2" y="398.5">10</text>
<text x="68.3" y="403.8">13</text>
<text x="68.3" y="407.4">14</text>
<text x="144.2" y="402.1">11</text>
<text x="144.2" y="405.6">12</text>
<text x="483.1" y="402.1">1</text>
<text x="483.1" y="405.6">2</text>
<text x="499.2" y="402.1">3</text>
<text x="499.2" y="405.6">4</text>
<text x="544.8" y="402.1">1</text>
<text x="544.8" y="405.6">2</text>
<text x="560.9" y="402.1">3</text>
<text x="560.9" y="405.6">4</text>
<text x="68.4" y="411.2">15</text>
<text x="144.2" y="409.1">13</text>
<text x="144.2" y="412.6">14</text>
<text x="144.3" y="416.5">15</text>
<text x="461.9" y="442.6">1</text>
<text x="478" y="442.6">3</text>
<text x="513" y="442.6">1</text>
<text x="529.2" y="442.6">3</text>
<text x="569.5" y="442.6">1</text>
<text x="585.6" y="442.6">3</text>
<text x="461.9" y="446.2">2</text>
<text x="478" y="446.2">4</text>
<text x="513" y="446.2">2</text>
<text x="529.2" y="446.2">4</text>
<text x="569.5" y="446.2">2</text>
<text x="585.6" y="446.2">4</text>
</g>
<g font-size="3.2" fill="#f00">
<text x="331.2" y="72.2">4</text>
<text x="334.7" y="74">SENSOR_VP</text>
</g>
<text font-size="1.8" fill="#fff" x="478.7" y="361.8" transform="rotate(-90 478.7 361.8)">Hello World!!!</text>
</svg>
